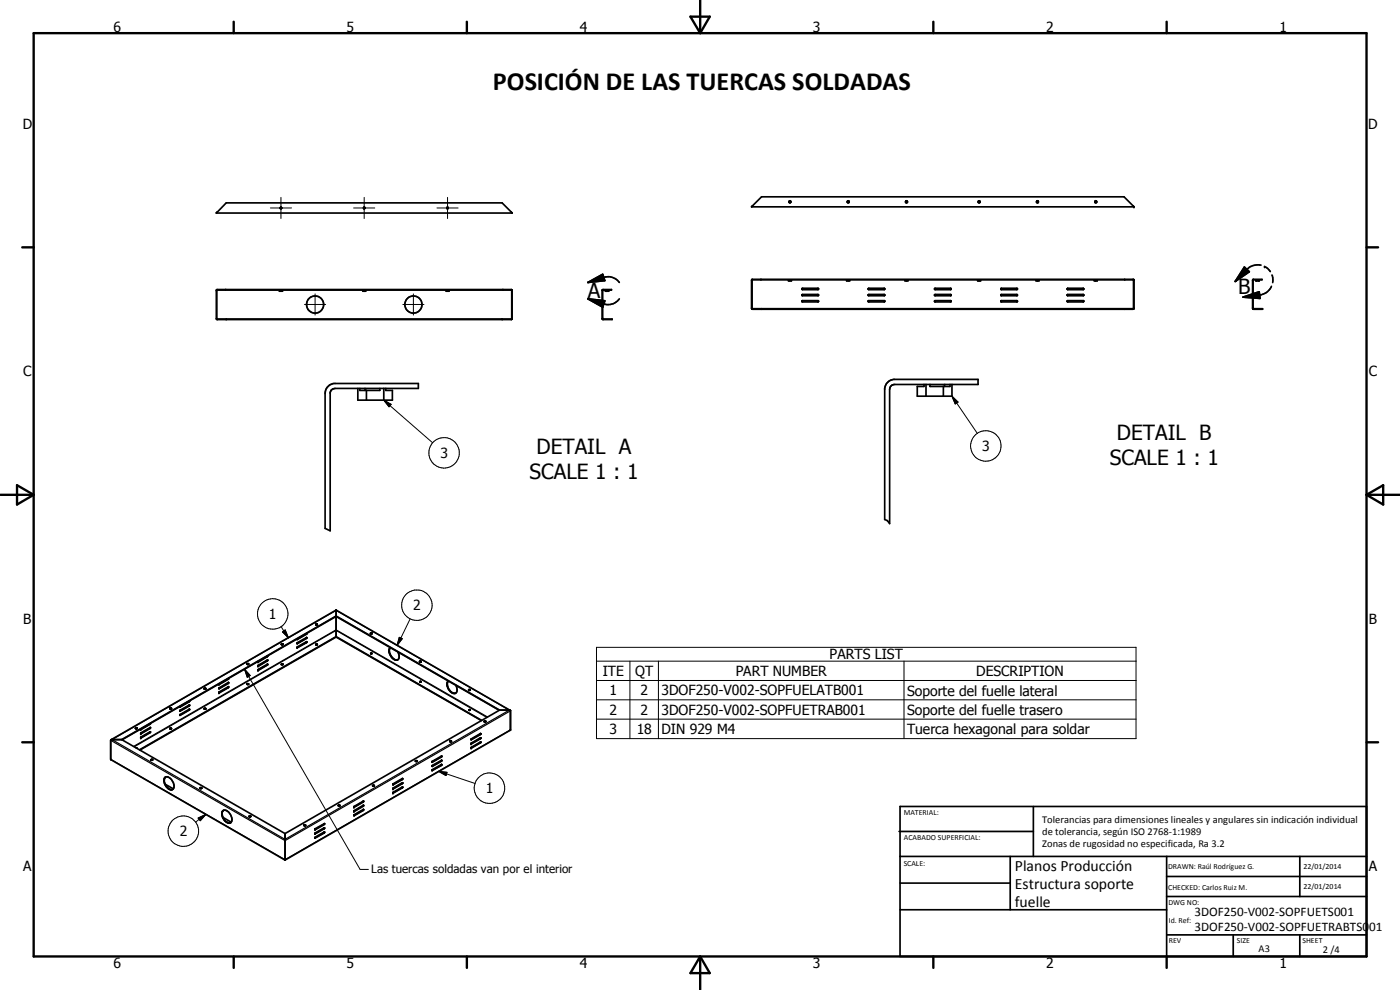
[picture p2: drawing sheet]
<svg xmlns="http://www.w3.org/2000/svg" width="420mm" height="297mm" viewBox="0 0 420 297" stroke-linecap="round" stroke-linejoin="round" font-family="sans-serif">
<g fill="none" stroke="#000" stroke-width=".51">
<path d="M67.9 60.9h82.8l3 3h-88.8zM84.2 62.3l.3 .1-.1 .2zM84.4 62.2l-.3 .1 .1 .3 .3-.1v-.2M109.2 62.3h.2v.2zM109.3 62.2l-.1 .4 .3-.1M109.3 62.2l.2 .3M109.5 62.5h.1M134.3 62.2l.2 .1M134.3 62.2l-.2 .3M134.3 62.2l-.1 .3M134.3 62.2l.1 .1M134.4 62.3v.3l-.3-.1"/>
<path d="M134.5 62.4l-.3 .1M225.5 62.1l3-3h108.8l3 3zM236.9 60.3l.2-.1 .3 .4a.29 .29 0 0 1-.5 .2 .29 .29 0 0 1 0-.5zM236.9 60.5l.3 .1-.3 .1zM254.4 60.3h.4v.4a.31 .31 0 0 1-.4 .1 .31 .31 0 0 1 0-.5zM254.4 60.5l.2-.1 .1 .2-.2 .1zM254.5 60.5h-.1M271.9 60.5l.3 .1-.3 .1zM271.9 60.5h.1M293.7 60.3a.31 .31 0 0 1 .4 .1 .31 .31 0 0 1-.1 .4 .31 .31 0 0 1-.4-.1zM293.7 60.5l.3 .1-.3 .1zM311.2 60.3l.2-.1 .2 .4a.29 .29 0 0 1-.4 .2 .29 .29 0 0 1 0-.5z"/>
<path d="M311.2 60.5l.3 .1-.3 .1zM311.2 60.5h.1M328.7 60.3h.3v.5l-.4-.1zM328.7 60.5l.2-.1 .1 .2-.3 .1zM378.4 79.5a4.8 4.8 0 0 0-4.2 1.4l-3.5 3.6M379.5 80l.9 .5 .8 1M65 87l88.6-.1 .1 8.8-.2 .2h-88.4l-.2-.2zM65.1 87h88.4l.1 8.6-88.5 .1zM67.7 86.9v.1M67.9 95.7v.2M83.9 87v.4h.9v-.4M84 87h.6"/>
<path d="M84 87v.1M84.3 87.1v.3M108.9 87v.4h.9v-.4M109 87h.7M109.3 87.1v.3M109.6 87v.1M133.9 87v.4h.9v-.4M134 87h.7M134.3 87.1v.3M134.6 87v.1M150.7 95.7v.2M150.9 86.9v.1"/>
<path d="M153.4 86.9h.1M176.4 84.8l4.5-2.5 .6 1.9zM176.4 89.7l5.1 .6-.6 1.9zM176.4 84.8l4.8-1.6a4.2 4.2 0 0 1 4.7 1.6M176.4 89.7l4.8 1.5a4.1 4.1 0 0 0 4.7-1.5M180.8 87l2.7-.1v.1l-2.6 .1v8.5l2.8 .1v.2h-2.8l-.2-.2zM181.7 87v.4h1l-.2-.4M181.8 87h.5M181.9 87v.1M181.9 87.1v.3M182.4 87v.4M225.7 83.9l114.4-.1 .2 .3v8.4l-.2 .3h-114.3l-.3-.3z"/>
<path d="M225.7 84l114.4-.1 .1 8.7h-114.4zM228.4 83.8v.1M228.5 92.6v.2M236.6 83.9v.4h.9v-.4M236.7 83.9v.1M236.8 83.9v.1M236.9 83.9v.1M237.1 83.9v.4M237.1 83.9v.1M237.4 83.9v.1M240.7 88.4l4.7-.1 .2 .3-4.7 .1zM240.7 86.5h4.7l.2 .3-4.7 .1z"/>
<path d="M240.7 90.2h4.9v.3l-4.7 .1zM254.1 83.9v.4h.9v-.4M254.2 83.9v.1M254.5 83.9v.1M254.5 83.9v.4M254.7 83.9v.1M254.8 83.9v.1M254.9 83.9v.1M260.6 86.6l4.7-.1 .2 .2-.2 .2h-4.5zM260.6 88.4l4.7-.1 .2 .3-.2 .1h-4.5zM260.6 90.2h4.9v.2l-.2 .2h-4.5l-.2-.1zM271.6 83.9v.4h.9v-.4"/>
<path d="M271.7 83.9v.1M271.9 83.9v.1M272.1 83.9v.4M272.1 83.9v.1M272.4 83.9v.1M280.5 88.4l4.8-.1 .1 .3-4.7 .1zM280.5 90.3l4.9-.1v.3l-4.7 .1zM280.6 86.5h4.7l.1 .3-4.7 .1-.3-.2zM293.4 83.9v.4h.9v-.4M293.5 83.9v.1M293.6 83.9v.1M293.7 83.9v.1"/>
<path d="M293.8 83.9v.4M294 83.9v.1M294.2 83.9v.1M300.4 88.4l4.7-.1 .2 .3-4.7 .1zM300.4 88.6v.1M300.4 86.5h4.7l.2 .3-4.7 .1zM300.4 90.2h4.9v.3l-4.7 .1zM310.9 83.9v.4h.9v-.4M311 83.9v.1M311.1 83.9v.1M311.2 83.9v.1M311.4 83.9v.4"/>
<path d="M311.4 83.9v.1M311.6 83.9v.1M320.3 86.6l4.8-.1 .2 .2-.2 .2h-4.6zM320.3 88.4l4.8-.1 .2 .3-.2 .1h-4.6zM320.4 90.2h4.8l.1 .2-.2 .2h-4.6l-.3-.2zM328.4 83.9v.4h.9v-.4M328.5 83.9v.1M328.6 83.9v.1M328.7 83.9v.1M328.8 83.9v.4M329 83.9v.1M329.1 83.9v.1"/>
<path d="M329.2 83.9v.1M337.3 92.6v.2M337.6 83.8v.1M373.1 89.2l4.8-1.7 .3 2zM373.5 80.1l1.4 1.4-4.2 3zM376 83.9l2.7-.1-2.6 .2v8.6h2.8v.2h-2.7l-.3-.3zM377.1 83.9v.1M377.1 83.9v.4M377.3 83.9v.1M377.7 83.9v.4M377.9 83.9v.4h-1v-.3M381.6 85.9a4.4 4.4 0 0 1-3.6 2.6l-4.9 .7"/>
<path d="M381.8 82.5l.2 2.3M98.2 116.2l.8-.7 1.2-.4h25.3v1.4h-24.9a1.51 1.51 0 0 0-1.5 1.3v41.5l-1.5-.8v-40.5l.1-.9zM107.4 116.5v3.6h10.4v-3h-2v-.6M108 116.5v.6h6v-.6M109.5 116.5v.6M110 117.1v3M115.2 116.5v3.6M266.6 114.5l1.6-.7h25.3v1.6h-25.2a1.51 1.51 0 0 0-1.3 1.4v40.3l-.7-.9-.8-.3v-39.4l.5-1.3zM277.3 115.4v.6h-2v2.9h10.4v-3.5M277.9 115.4v3.5M279.1 115.4v.6h6v-.6M283.1 116v2.9"/>
<path d="M283.5 115.4v.6M74.1 199.3h.5M74.1 199.3h.4M74.1 199.3l.4-.2v.2M74.2 199.3h.1M74.3 199.3h.2M74.3 199.3h-.1M77.4 198.6h.1M77.4 198.5v.1M77.4 199.9h.1M77.5 199.6l2.8-1.6v.2l-2.8 1.7zM80.2 197h.1"/>
<path d="M80.2 197l-2.8 1.5M80.2 198.2l-2.8 1.6M80.2 198.2h.1M80.3 196.8l-.1 .2M80.3 199.3l-2.9 1.8M80.3 198l-.1 .2M80.3 199.3v.2l-2.8 1.7M80.3 199.3l-2.8 1.5-.1 .3M80.3 196.8v.2l-2.8 1.6M84.4 199.4h.5M84.4 193.3l.2-.1 .3 .1M84.4 199.4l.2-.2 .3 .2"/>
<path d="M84.4 193.3h.5M84.4 193.3l.4 .1M84.5 193.4h.3M84.9 193.3l-.1 .1M89.1 193.1h.1M89.1 191.7v.2M89.1 191.8h.1M89.1 191.9h.1M89.2 193.1h.1M92 190.1l-2.8 1.7M92 191.3v.2M92 192.5l-2.8 1.8"/>
<path d="M92 191.3l-2.9 1.8M92 192.5l-2.8 1.6v.2M92 191.6l-2.8 1.5M92 191.3l-2.8 1.5-.1 .3M92 192.5h.1M92 192.8l-2.8 1.6M92 190.3l-2.8 1.6M92 192.5v.3M92 191.5v.1M92 192.8h.1M92 190.2v.1M92.1 190l-.1 .2"/>
<path d="M94.8 193.4h.4M94.8 187.3v.1M94.8 193.4l.2-.2 .2 .2M94.8 187.4v.1M94.8 187.3l.2-.1 .2 .2M94.8 187.5h.4M94.9 187.5h.1M94.9 187.4v.1M94.9 187.3l-.1 .1M95.1 187.3l.1 .1M95.1 187.3l-.2 .1M95.1 187.4v.1"/>
<path d="M95.1 187.5h.1M95.2 187.4v.1M100.9 183v8.1M100.9 183l-67.6 39M100.9 191.1l-58.9 33.9M100.9 191.1l43.6 25.1M100.9 183l52.2 30.1M111.2 190.1h.5M111.2 196.1h.1M111.2 196.1l.3-.1 .1 .1M111.3 196.1h.3M111.3 190.2h.3"/>
<path d="M111.5 196.1h.1M111.5 196.1h-.2M111.6 189.9l.1 .1M111.6 189.9h-.4l.3 .3M111.7 190v.1M111.7 190.1l-.2 .1M117 194.4a2.77 2.77 0 0 0 1.8 3.6M117 194.5a2.99 2.99 0 0 0 1.7 3.5M117.2 194.3l-.2 .2M118.7 198h.5M118.8 198h.4M119.4 195.6a1.64 1.64 0 0 1-.2 2.4"/>
<path d="M119.4 198h-.2M125.9 198.5h.5M126 198.6h.4M126.1 198.5l-.1 .1M126.3 198.5v.1M126.3 198.6h.1M126.4 198.5l-.5-.1 .1 .2M126.4 198.5h.1M126.4 198.5v.1M40.7 218.6h.4M40.7 218.6l.1 .1M40.7 218.6l.1-.2 .3 .2"/>
<path d="M40.8 218.6h.1M40.8 218.6h.3M41.1 218.6l-.3 .1M42.2 218.7v.2M45 217.3l-2.8 1.5M45 218.5l-2.8 1.6M45 217.3l-2.8 1.6M45.1 218.3l-.1 .2M45.1 217.1l-.1 .2M45.1 219.5l-2.9 1.9M45.1 218.3l-2.8 1.6-.1 .2 2.8-1.5M45.1 218.3l-.1 .3"/>
<path d="M45.1 219.5l-.1 .3-2.8 1.6M45.1 219.5l-2.8 1.6-.1 .3M45.2 217l-.2 .3M51 212.6h.5M51 218.5l.5 .2h-.4zM51 212.6l.1-.2 .4 .2M51 218.6l.5 .1M51 218.6v.1M51 212.6l.1 .1M51.1 212.6v.1M51.1 212.6h.2M51.1 212.6h.1"/>
<path d="M51.3 212.6h.1M51.3 212.6v.1M51.5 212.6l-.4 .1M54 212v.1M54 213.4h.1M54 214.4l2.9-1.5-2.9 1.7zM56.8 210.3l-2.8 1.8M56.8 211.5l-2.8 1.6v.3M56.8 211.5l-2.8 1.9M56.8 212.8v.2l-2.8 1.6M56.8 211.5h.1M56.9 210.3l-.1 .3-2.8 1.5"/>
<path d="M56.9 210.4l-.1 .1M56.9 211.5l-.1 .3-2.8 1.6M56.9 211.7l-.1 .1M61.3 212.7h.5M61.3 206.7l.4-.2v.3M61.3 212.7l.1-.2 .4 .2M61.3 206.7h.5M61.3 206.7l.4 .1M61.4 206.7v.1M61.5 206.7h-.1M61.5 206.7l.2 .1M65.7 205.2v.2"/>
<path d="M65.7 206.4l2.9-1.6-.1 .3-2.7 1.5zM65.7 207.6l2.9-1.6-.1 .3-2.7 1.6zM68.5 204.8v.2l-2.8 1.5M68.5 203.6l-2.8 1.7M68.5 206l-2.8 1.8M68.6 203.5l-.1 .3-2.8 1.6M74.1 205.3h.5M74.6 205.2l-.5 .1 .3 .1 .2-.2M77.4 201.1l.1 .1M126 204.6l.2-.2 .2 .2M126 204.6h.3M126.4 204.6h-.1"/>
<path d="M134.5 204.3a2.6 2.6 0 0 0 2.1 3.8 1.68 1.68 0 0 0 .2-2.5M134.5 204.3a2.75 2.75 0 0 0 1.8 3.7M136.8 207.9l-.2 .1M140.7 207.1h.4M140.7 207.1h.1M140.7 207.1v-.2l.4 .2M140.7 213.1h.3M141 207.1h-.3M141 207.1h.1M141.1 213.1h-.1M141.1 213.1l-.2-.2-.2 .2M141.1 207.1h-.4"/>
<path d="M141.1 207.1h.1M144.6 216.2l-43.7-25.2-59 34M145.3 216.5h.5M145.3 216.5l.2-.2 .3 .2-.4 .1M145.3 216.5l.1 .1M145.4 216.5v.1M145.4 216.5h.1M145.5 216.5l.2 .1M149.8 213.1l-48.9-28.1-64.3 37M149.9 213.1h3.2M149.9 213.1l-64.4 37M149.9 213.1l-49-28.3-64.4 37.1"/>
<path d="M153.1 213.1l.1 6-67.7 39M33.3 222v6l52.2 30.1M36.5 221.9l-3.2 .1M36.5 221.9l49 28.2M40.9 224.4l.3 .1M45.4 228v.1M45.4 228h.3M45.7 228v.1M45.8 228h.1M45.8 228h-.5M45.8 227.9l-.5 .1M45.8 227.9v.1"/>
<path d="M45.8 228l-.2 .1-.3-.1M49.3 233.7a2.68 2.68 0 0 0 2.5 3.2M49.6 235.3l2.4 1.4M49.7 233.1a2.59 2.59 0 0 1 2.5 2.5v.6a1.11 1.11 0 0 1-1 .8 1.11 1.11 0 0 1-1.1-.7 2.4 2.4 0 0 1-.4-3.2zM49.7 233.1l-.4 .5M60.1 236.5h.4M60.1 236.5l.1-.2 .3 .2M60.1 236.5l.1 .1M60.1 236.6h.3M60.2 236.6h.2M60.5 236.5l-.1 .1M111.9 235.8l.1 .1"/>
<path d="M112 235.8v.1M112 235.7l-.2 .1M112.2 235.7l.1 .1M112.2 235.7l-.2 .1M112.2 235.8v.1M112.3 235.8l-.3 .1M112.3 235.7l-.3-.1-.1 .2M112.3 235.7v.1M112.3 235.8h.1M117.9 236.7h.1M117.9 238h.1M118 235.2l2.9-1.6-.1 .2-2.8 1.7z"/>
<path d="M118 236.5l2.9-1.6-.1 .2-2.8 1.6zM118 237.7l2.9-1.6-.1 .2-2.8 1.7zM120.8 234.9l-2.9 1.7M120.8 233.6l-.1 .2-2.8 1.6M120.8 236.1l-2.9 1.8M124.7 228.4h.5M124.8 228.5h.2M124.8 228.4v.1M124.8 228.4h.2M125 228.4v.1M125.2 228.4l-.4-.2v.3M125.2 228.4l-.2 .1"/>
<path d="M129.6 229.9l.1 .1M129.7 231v.1M129.7 230h.1M132.5 228.2v.2l-2.8 1.6M132.5 227.1l-2.9 1.5M132.5 226.9l-2.9 1.7M132.5 228.1l-2.9 1.8M132.5 229.4l-2.8 1.7M132.5 229.4l-2.8 1.5v.2M132.5 228.2l-2.8 1.7M132.5 229.4h.1M132.5 227.1v-.3l-2.8 1.8"/>
<path d="M132.5 229.4v.3l-2.8 1.5M132.5 227.1h.1M135 222.3l.1 .2M135.1 222.3l.4 .1M135.1 222.3h-.1M135.1 222.5h.3M135.1 222.5h.2M135.1 222.5h.1M135.2 222.4l-.2 .1M135.3 222.4h.1M135.4 222.5h.1M135.4 222.4l.1 .1"/>
<path d="M135.5 222.4l-.2 .1M141.4 221.8l2.9-1.7v.2l-2.9 1.7zM141.4 224.2l2.9-1.6v.2l-2.8 1.7zM141.4 223l2.9-1.6-.1 .3-2.8 1.5zM144.2 221.4l-2.8 1.7M144.2 220.1l-2.8 1.8M144.2 222.6l-2.8 1.8M66.9 243.2a2.3 2.3 0 0 1 2.7 2.4 .99 .99 0 0 1-.4 1.2 .99 .99 0 0 1-1.2-.1 2.76 2.76 0 0 1-1.1-3.5zM67 245.3l2.4 1.4M67.1 243.1a2.63 2.63 0 0 0 1.5 3.8h.6M74.8 244.9l.3 .2M74.8 244.9l.5 .1"/>
<path d="M74.8 244.9h.5M74.9 245v.1M74.9 245h.2M75.1 245v.1M75.3 244.9l-.2 .2M85.5 250.1v8M91.2 247.6h.5M91.2 247.6l.3-.1 .1 .2M91.2 247.6l.1 .1M91.3 247.7h.1M91.6 247.7h-.3M91.6 247.7h.1"/>
<path d="M94.5 250.2h.1M94.6 250.2h-.1M94.6 251.5h-.1M97.3 248.4l-2.7 1.5-.1 .3M97.3 249.6l-2.7 1.6-.1 .3M97.3 248.4l-2.8 1.8M97.3 248.4v.3l-2.7 1.5M97.3 247.1l-2.8 1.8M97.3 249.6v.2l-2.8 1.6M97.4 249.6h-.1M97.4 249.6h.1M97.4 247.3l-2.8 1.7"/>
<path d="M97.4 249.8v.1M97.4 249.6l-.1 .3-2.7 1.6M97.4 247.3v-.2l-2.8 1.6v.3M97.4 247.3h.1M97.4 248.5v.1M101.5 241.7h.5M101.6 241.8h.3M101.6 241.8h.1M101.7 241.7l-.1 .1M101.7 241.7l.2 .1M102 241.7l-.4-.1v.2M102 241.7l-.1 .1"/>
<path d="M106.2 243.2l2.9-1.6-.1 .3-2.7 1.6zM106.2 242l2.9-1.6-.1 .2-2.8 1.6zM106.2 244.5l2.9-1.6-.1 .3-2.7 1.5zM109 240.3v.2l-2.8 1.6M109 241.6v.2l-2.8 1.6M109 242.9l-2.8 1.7M269.8 249.5h40.3M270.1 242h140v45h-140zM270.1 257h140M303.2 257v16M310.1 242v15M350.1 257v30"/>
<path d="M390.1 257v12M270.1 265h33.1M270.1 273h80M350.1 269h60M350.1 263h60M350.1 280.5h60M370.1 280.5v6.5M390.1 280.5v6.5"/>
<circle cx="272.1" cy="60.5" r=".3"/>
<circle cx="94.6" cy="91.4" r="2.57"/>
<circle cx="124.1" cy="91.4" r="2.58"/>
</g>
<g fill="#000">
<circle cx="340.3" cy="62" r=".25"/>
<circle cx="379.5" cy="80" r=".25"/>
<circle cx="77.4" cy="198.5" r=".25"/>
<circle cx="77.4" cy="199.8" r=".25"/>
<circle cx="42.2" cy="218.8" r=".25"/>
<circle cx="65.7" cy="207.8" r=".25"/>
<circle cx="65.7" cy="205.3" r=".25"/>
<circle cx="77.4" cy="201.1" r=".25"/>
<circle cx="42.2" cy="220.1" r=".25"/>
<circle cx="42.2" cy="221.4" r=".25"/>
<circle cx="117.9" cy="236.6" r=".25"/>
<circle cx="117.9" cy="237.9" r=".25"/>
<circle cx="141.4" cy="224.4" r=".25"/>
<circle cx="141.4" cy="223.1" r=".25"/>
<circle cx="106.2" cy="243.4" r=".25"/>
<circle cx="106.2" cy="242.1" r=".25"/>
</g>
<g fill="none" stroke="#000" stroke-width=".35">
<path d="M77.4 198.5l.1 .1M77.4 199.8l.1 .1M80.2 197h.1M80.2 199.5v.1M80.2 198.2v.1M89.2 193.1h.1M89.2 194.3v.1M89.2 191.8v.1M91.9 191.5l.1 .1M91.9 192.8h.1M91.9 190.2l.1 .1M42.2 218.8l.2 .1"/>
<path d="M45 218.5v.1M45 219.8h.1M45 217.3h.1M54 212.1h.1M54 214.6h.1M54 213.3v.1M56.7 210.5l.1 .1M56.7 213l.1 .1M56.7 211.8h.1M65.7 206.5l.1 .1M65.7 207.8l.1 .1M65.7 205.3l.1 .1"/>
<path d="M68.4 205l.1 .1M68.4 206.3h.1M68.4 203.8h.1M77.4 201.1h.1M146.1 215.3l-45.2-26.2-60.6 35M146.3 215.1l-45.4-26.1-60.8 34.9M153.2 213.3l-67.7 38.9-52.3-30.1M153.2 219l-67.7 38.9-52.3-30.1M33.6 221.9l67.3-38.8 52 30-67.4 38.7zM42.2 220.1h.2M42.2 221.4h.2M117.9 236.6l.1 .1"/>
<path d="M117.9 237.9l.1 .1M117.9 235.4l.1 .1M120.7 235.1h.1M120.7 236.3v.1M120.7 233.8v.1M129.7 228.6v.1M129.7 231.1v.1M129.7 229.9v.1M132.4 227.1h.1M132.4 229.6l.1 .1M132.4 228.3l.1 .1M141.4 223.1l.1 .1"/>
<path d="M141.4 224.4l.1 .1M141.4 221.9h.1M144.1 221.6l.1 .1M144.1 222.8l.1 .1M144.1 220.3l.1 .1M94.5 250.1l.1 .1M94.5 251.4l.1 .1M94.5 248.9l.1 .1M97.2 248.6l.1 .1M97.2 249.9h.1M97.2 247.3l.1 .1M106.2 242.1l.1 .1"/>
<path d="M106.2 244.6l.1 .1M106.2 243.4l.1 .1M108.9 240.6h.1M108.9 243.1l.1 .1M108.9 241.9h.1"/>
</g>
<g fill="none" stroke="#000" stroke-width=".71">
<path d="M10.1 9.9h400v277.1h-400zM70.1 6.5v3.4M140.1 6.5v3.4M207.2 5h5.8l-2.9 4.9zM210.1 0v9.9M280.1 6.5v3.4M350.1 6.5v3.4M6.7 74.2h3.4M410.1 74.2h3.5M.1 148.5h10M5.1 145.6l5 2.9-5 2.9zM410.1 148.5h10"/>
<path d="M410.1 148.5l5-2.9v5.8zM6.7 222.7h3.4M410.1 222.7h3.5M70.1 287v3.4M140.1 287v3.4M210.1 287v10M210.1 287l2.9 5h-5.8zM280.1 287v3.4M350.1 287v3.4"/>
</g>
<path d="M176.4 84.8l4.5-2.5 .6 1.9zM176.4 89.7l5.1 .6-.6 1.9zM373.5 80.1l1.4 1.4-4.2 3zM373.1 89.2l4.8-1.7 .3 2zM115.2 120.1l2.2 1.2-.7 .7zM285.7 118.9l1.8 1.7-.8 .6zM84.8 189.6l.8-.6 1 2.4zM119.8 191.2l.9 .4-1.5 2.1zM73.4 200.8l1.7 1.9-.9 .5zM131.6 231.4l2.5 .3-.3 1zM59.5 245.4l2.3-1.1-1.7 2z" fill="#000"/>
<g fill="none" stroke="#000" stroke-width=".3">
<path d="M84.3 59.2v6.4M109.3 59.2v6.4M134.3 59.2v6.4M81.1 62.4h6.4M106.1 62.4h6.4M131.1 62.4h6.4M91.4 91.4h6.3M94.6 88.2v6.3M120.9 91.4h6.3M124.1 88.2v6.3M285.7 118.9l1.8 1.7-.8 .6zM285.7 118.9l7.6 11.1"/>
<path d="M115.2 120.1l2.2 1.2-.7 .7zM115.2 120.1l14.6 12.7M84.4 188l2.2 3.4M84.8 189.6l.8-.6 1 2.4zM119.8 191.2l.9 .4-1.5 2.1zM123.1 185.7l-3.9 8M179 194.2h161.9v27.4h-161.9zM179 198.4h161.9M189 198.4v23.2M197.6 198.4v23.2M271.3 198.4v23.2M73.4 200.8l1.7 1.9-.9 .5z"/>
<path d="M73.4 200.8l34.7 60.1h2.5M179 204.2h161.9M179 210h161.9M179 215.8h161.9M131.6 231.4l2.5 .3-.3 1zM131.6 231.4l11 3.7M59.5 245.4l2.3-1.1-1.7 2zM61.8 244.3l-3.1 2.4"/>
<circle cx="133.3" cy="135.9" r="4.6"/>
<circle cx="295.8" cy="133.8" r="4.6"/>
<circle cx="81.9" cy="184.2" r="4.6"/>
<circle cx="125.1" cy="181.6" r="4.6"/>
<circle cx="146.9" cy="236.5" r="4.6"/>
<circle cx="55" cy="249.4" r="4.6"/>
</g>
<text font-size="7.9" x="147.9" y="27.1">POSICIÓN DE LAS TUERCAS SOLDADAS</text>
<g font-size="6.3">
<text x="176.4" y="89.5">A</text>
<text x="371.5" y="88.3">B</text>
<text x="161" y="136.2">DETAIL A</text>
<text x="335.2" y="132">DETAIL B</text>
<text x="158.9" y="143.8">SCALE 1 : 1</text>
<text x="333.1" y="139.6">SCALE 1 : 1</text>
</g>
<g font-size="4.7">
<text x="304.6" y="261.2">Planos Producción</text>
<text x="304.6" y="266.6">Estructura soporte</text>
<text x="304.6" y="272">fuelle</text>
</g>
<g font-size="4.2">
<text x="34" y="9.6">6</text>
<text x="104" y="9.6">5</text>
<text x="174" y="9.6">4</text>
<text x="244" y="9.6">3</text>
<text x="314" y="9.6">2</text>
<text x="384" y="9.6">1</text>
<text x="6.8" y="38.7">D</text>
<text x="410.6" y="38.7">D</text>
<text x="7" y="112.9">C</text>
<text x="410.8" y="112.9">C</text>
<text x="132.2" y="137.5">3</text>
<text x="294.7" y="135.4">3</text>
<text x="80.7" y="185.8">1</text>
<text x="124" y="183.1">2</text>
<text x="7" y="187.1">B</text>
<text x="410.8" y="187.1">B</text>
<text x="249" y="197.9">PARTS LIST</text>
<text x="180.9" y="202.8">ITE</text>
<text x="190.7" y="202.9">QT</text>
<text x="220.8" y="202.8">PART NUMBER</text>
<text x="293" y="202.9">DESCRIPTION</text>
<text x="182.9" y="208.6">1</text>
<text x="192.2" y="208.7">2</text>
<text x="198.5" y="208.7">3DOF250-V002-SOPFUELATB001</text>
<text x="272.2" y="208.7">Soporte del fuelle lateral</text>
<text x="182.9" y="214.5">2</text>
<text x="192.2" y="214.5">2</text>
<text x="198.5" y="214.5">3DOF250-V002-SOPFUETRAB001</text>
<text x="272.2" y="214.5">Soporte del fuelle trasero</text>
<text x="182.9" y="220.3">3</text>
<text x="191.1" y="220.3">18</text>
<text x="198.5" y="220.3">DIN 929 M4</text>
<text x="272.2" y="220.3">Tuerca hexagonal para soldar</text>
<text x="145.8" y="238">1</text>
<text x="53.9" y="251">2</text>
<text x="7" y="261.4">A</text>
<text x="410.8" y="261.4">A</text>
<text x="34" y="290.4">6</text>
<text x="104" y="290.4">5</text>
<text x="174" y="290.4">4</text>
<text x="244" y="290.4">3</text>
<text x="314" y="290.4">2</text>
<text x="384" y="290.4">1</text>
</g>
<g font-size="3.9">
<text x="358.5" y="275">3DOF250-V002-SOPFUETS001</text>
<text x="358.5" y="279.4">3DOF250-V002-SOPFUETRABTS001</text>
</g>
<text font-size="3.5" x="111.4" y="261.8">Las tuercas soldadas van por el interior</text>
<g font-size="3.1">
<text x="312.7" y="246.8">Tolerancias para dimensiones lineales y angulares sin indicación individual</text>
<text x="312.7" y="250.4">de tolerancia, según ISO 2768-1:1989</text>
<text x="312.7" y="254">Zonas de rugosidad no especificada, Ra 3.2</text>
<text x="377.7" y="285.6">A3</text>
<text x="397" y="285.9">2 /4</text>
</g>
<g font-size="2.4">
<text x="271.2" y="244.4">MATERIAL:</text>
<text x="271.3" y="252">ACABADO SUPERFICIAL:</text>
<text x="271.2" y="259.7">SCALE:</text>
<text x="350.6" y="260.8">DRAWN: Raúl Rodríguez G.</text>
<text x="391.2" y="260.6">22/01/2014</text>
<text x="350.6" y="267">CHECKED: Carlos Ruiz M.</text>
<text x="391.2" y="266.7">22/01/2014</text>
<text x="350.6" y="271.4">DWG NO:</text>
<text x="350.8" y="276.9">Id. Ref:</text>
<text x="350.8" y="282.8">REV</text>
<text x="371.2" y="282.9">SIZE</text>
<text x="390.9" y="282.9">SHEET</text>
</g>
</svg>
